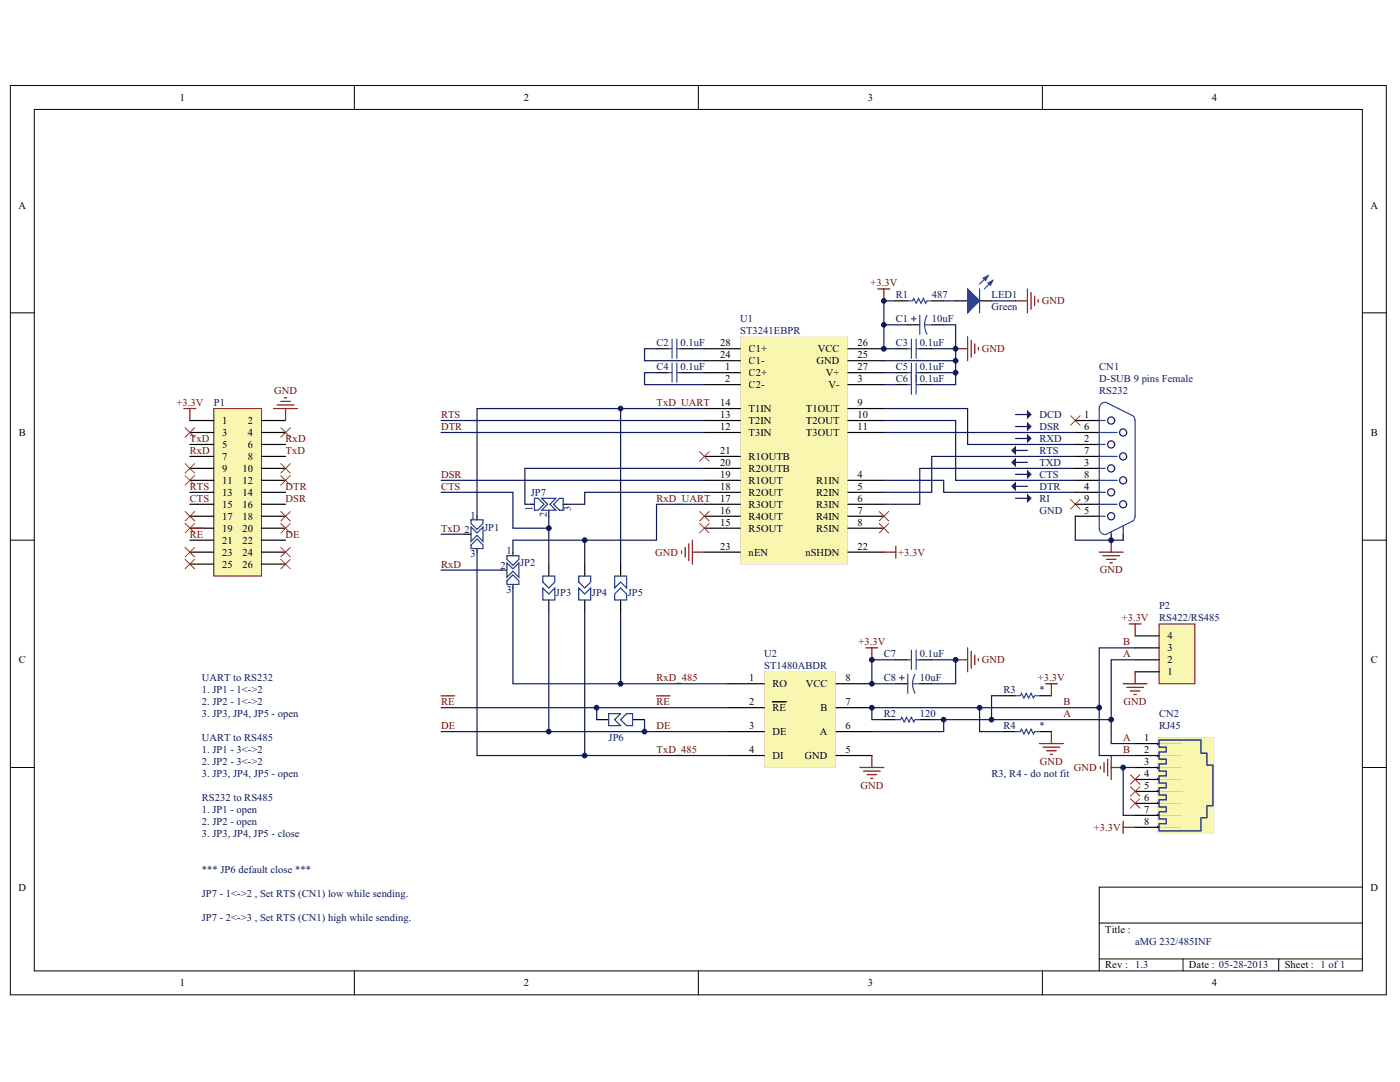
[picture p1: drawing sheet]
<svg xmlns="http://www.w3.org/2000/svg" width="279mm" height="216mm" viewBox="0 0 279 216" stroke-linecap="round" stroke-linejoin="round" font-family="sans-serif">
<path d="M2.1 17.1h274.6v181.4h-274.6z" fill="none" stroke="#040504" stroke-width=".2"/>
<path d="M6.8 21.8h265.1v171.9h-265.1z" fill="#fff"/>
<g fill="none" stroke="#040504" stroke-width=".2">
<path d="M70.7 17.1v4.7M139.4 17.1v4.7M208 17.1v4.7M6.8 21.8h265.1v171.9h-265.1zM2.1 62.4h4.7M271.9 62.4h4.8M2.1 107.8h4.7M271.9 107.8h4.8M2.1 153.1h4.7M271.9 153.1h4.8M271.9 177h-52.5v16.7M70.7 193.7v4.8"/>
<path d="M139.4 193.7v4.8M208 193.7v4.8M219.4 184.2h52.5M219.4 191.3h52.5M236.1 191.3v2.4M255.2 191.3v2.4"/>
</g>
<g fill="#040504">
<path d="M140.5 74.3l7.2-.1 .2 .2-.2 .1h-7.1z"/>
<path d="M140.5 76.7l7.2-.1 .2 .1-.2 .2h-7.1z"/>
<path d="M169.1 76.7l7.3-.1 .1 .1-.1 .2h-7.2z"/>
<path d="M169.1 95.8l7.3-.1 .1 .1-.1 .2h-7.2z"/>
<path d="M169.1 98.2l7.3-.1 .1 .1-.1 .2h-7.2z"/>
<path d="M169.1 100.5h7.3l.1 .1-.1 .1h-7.2z"/>
<path d="M169.1 102.9h7.3l.1 .1-.1 .1h-7.2z"/>
<path d="M169.1 105.3h7.3l.1 .1-.1 .1h-7.2z"/>
<path d="M169.1 81.4h7.3l.1 .1-.1 .1h-7.2z"/>
<path d="M169.1 83.8h7.3l.1 .1-.1 .1h-7.2z"/>
<path d="M169.1 86.2h7.3l.1 .1-.1 .1h-7.2z"/>
<path d="M140.5 86.2h7.2l.2 .1-.2 .1h-7.1z"/>
<path d="M140.5 83.8h7.2l.2 .1-.2 .1h-7.1z"/>
<path d="M140.5 81.4h7.2l.2 .1-.2 .1h-7.1z"/>
<path d="M140.5 105.3h7.2l.2 .1-.2 .1h-7.1z"/>
<path d="M140.5 102.9h7.2l.2 .1-.2 .1h-7.1z"/>
<path d="M140.5 100.5h7.2l.2 .1-.2 .1h-7.1z"/>
<path d="M140.5 98.2l7.2-.1 .2 .1-.2 .2h-7.1z"/>
<path d="M140.5 95.8l7.2-.1 .2 .1-.2 .2h-7.1z"/>
<path d="M140.5 93.4l7.2-.1 .2 .2-.2 .1h-7.1z"/>
<path d="M140.5 91h7.2l.2 .1-.2 .1h-7.1z"/>
<path d="M169.1 110.1h7.3l.1 .1-.1 .1h-7.2z"/>
<path d="M140.5 110.1h7.2l.2 .1-.2 .1h-7.1z"/>
<path d="M140.5 71.9h7.2l.2 .1-.2 .1h-7.1z"/>
<path d="M169.1 71.9h7.3l.1 .1-.1 .1h-7.2z"/>
<path d="M169.1 69.5h7.3l.1 .1-.1 .1h-7.2z"/>
<path d="M169.1 74.3l7.3-.1 .1 .2-.1 .1h-7.2z"/>
<path d="M140.5 69.5h7.2l.2 .1-.2 .1h-7.1z"/>
</g>
<path d="M147.7 67.2h21.5v45.3h-21.5v-2.2l.2-.1-.2-.1v-4.6l.2-.1-.2-.1v-2.2l.2-.1-.2-.1v-2.2l.2-.1-.2-.1v-2.1l.2-.2-.2-.1v-2.1l.2-.2-.2-.1v-2.1l.2-.1-.2-.2v-2.1l.2-.1-.2-.1v-4.6l.2-.1-.2-.1v-2.2l.2-.1-.2-.1v-2.2l.2-.1-.2-.1v-4.5l.2-.2-.2-.1v-2.1l.2-.1-.2-.2v-2.1l.2-.1-.2-.1v-2.2l.2-.1-.2-.1zM161.9 109.5v1.4h5.6v-1.4zM150.5 109.5v1.4h2.8v-1.4zM160.7 109.9v1h1.1v-1zM149.4 109.9v1h1v-1zM152 104.7v1.4h4.2v-1.4zM162.9 104.7v1.4h2.3v-1.4zM149.4 104.7v1.4h2.3v-1.4zM165.4 104.7v1.4h2.1v-1.4zM152 102.3v1.4h4.2v-1.4zM165.4 102.3v1.4h2.1v-1.4zM162.9 102.3v1.4h2.3v-1.4zM149.4 102.3v1.4h2.4v-1.4zM152 99.9v1.5h4.2v-1.5zM162.9 99.9v1.4h2.2v-1.4zM149.4 99.9v1.4h2.3v-1.4zM165.4 99.9v1.4h2.1v-1.4zM152 97.5v1.5h4.2v-1.5zM165.4 97.5v1.5h2.1v-1.5zM162.9 97.5v1.4h2.3v-1.4zM149.4 97.5v1.4h2.4v-1.4zM152 95.1v1.5h4.2v-1.5zM165.4 95.2v1.4h2.1v-1.4zM162.9 95.1v1.5h2.2v-1.5zM149.4 95.1v1.5h2.2v-1.5zM152 92.7v1.5h5.5v-1.5zM149.4 92.7v1.5h2.4v-1.5zM152 90.4v1.4h5.5v-1.4zM149.4 90.4v1.4h2.2v-1.4zM163.3 85.6v1.4h4.2v-1.4zM160.9 85.6v1.4h2.1v-1.4zM149.5 85.6v1.4h2.1v-1.4zM151.8 85.6v1.4h2.2v-1.4zM163.3 83.2v1.4h4.2v-1.4zM151.8 83.2v1.4h2.2v-1.4zM160.9 83.2v1.4h2.2v-1.4zM149.5 83.2v1.4h2.2v-1.4zM163.3 80.8v1.5h4.2v-1.5zM151.8 80.8v1.4h2.2v-1.4zM160.9 80.8v1.4h2v-1.4zM149.5 80.8v1.4h2v-1.4zM165.3 76.1v1.4h2.2v-1.4zM149.5 76v1.5h2.3v-1.5zM152 76.9v.2h.5v-.2zM164.9 73.7v1.4h2.6v-1.4zM149.5 73.6v1.5h2.3v-1.5zM151.9 73.8v1.1h1.1v-1.1zM163 71.3v1.4h4.5v-1.4zM149.5 71.3v1.4h2.1v-1.4zM152 72.1v.2h.5v-.2zM163.2 68.9v1.4h4.3v-1.4zM149.5 68.9v1.4h2.1v-1.4zM151.9 69v1.1h1.1v-1.1z" fill="#f9f6b0"/>
<path d="M147.7 74.2l.2 .2-.2 .1z" fill="#040504"/>
<g fill="#f9f6b0">
<path d="M149.5 73.6h2.3v1.5h-2.3z"/>
<path d="M151.9 73.8h1.1v1.1h-1.1z"/>
</g>
<path d="M147.7 76.6l.2 .1-.2 .2z" fill="#040504"/>
<g fill="#f9f6b0">
<path d="M149.5 76h2.3v1.5h-2.3z"/>
<path d="M152 76.9h.5v.2h-.5z"/>
</g>
<path d="M169.1 76.7l.1 .2z" fill="#040504"/>
<path d="M165.3 76.1h2.2v1.4h-2.2z" fill="#f9f6b0"/>
<path d="M169.1 95.8l.1 .2z" fill="#040504"/>
<g fill="#f9f6b0">
<path d="M162.9 95.1h2.2v1.5h-2.2z"/>
<path d="M165.4 95.2h2.1v1.4h-2.1z"/>
</g>
<path d="M169.1 98.2l.1 .1z" fill="#040504"/>
<g fill="#f9f6b0">
<path d="M162.9 97.5h2.3v1.4h-2.3z"/>
<path d="M165.4 97.5h2.1v1.5h-2.1z"/>
</g>
<path d="M169.1 100.6l.1 .1z" fill="#040504"/>
<g fill="#f9f6b0">
<path d="M162.9 99.9h2.2v1.4h-2.2z"/>
<path d="M165.4 99.9h2.1v1.4h-2.1z"/>
</g>
<path d="M169.1 102.9l.1 .2z" fill="#040504"/>
<g fill="#f9f6b0">
<path d="M162.9 102.3h2.3v1.4h-2.3z"/>
<path d="M165.4 102.3h2.1v1.4h-2.1z"/>
</g>
<path d="M169.1 105.3l.1 .2z" fill="#040504"/>
<g fill="#f9f6b0">
<path d="M162.9 104.7h2.3v1.4h-2.3z"/>
<path d="M165.4 104.7h2.1v1.4h-2.1z"/>
</g>
<path d="M169.1 81.5l.1 .1z" fill="#040504"/>
<g fill="#f9f6b0">
<path d="M160.9 80.8h2v1.4h-2z"/>
<path d="M163.3 80.8h4.2v1.5h-4.2z"/>
</g>
<path d="M169.1 83.8l.1 .2z" fill="#040504"/>
<g fill="#f9f6b0">
<path d="M160.9 83.2h2.2v1.4h-2.2z"/>
<path d="M163.3 83.2h4.2v1.4h-4.2z"/>
</g>
<path d="M169.1 86.2l.1 .2z" fill="#040504"/>
<g fill="#f9f6b0">
<path d="M160.9 85.6h2.1v1.4h-2.1z"/>
<path d="M163.3 85.6h4.2v1.4h-4.2z"/>
</g>
<path d="M147.7 86.2l.2 .1-.2 .1z" fill="#040504"/>
<g fill="#f9f6b0">
<path d="M149.5 85.6h2.1v1.4h-2.1z"/>
<path d="M151.8 85.6h2.2v1.4h-2.2z"/>
</g>
<path d="M147.7 83.8l.2 .1-.2 .1z" fill="#040504"/>
<g fill="#f9f6b0">
<path d="M149.5 83.2h2.2v1.4h-2.2z"/>
<path d="M151.8 83.2h2.2v1.4h-2.2z"/>
</g>
<path d="M147.7 81.4l.2 .1-.2 .1z" fill="#040504"/>
<g fill="#f9f6b0">
<path d="M149.5 80.8h2v1.4h-2z"/>
<path d="M151.8 80.8h2.2v1.4h-2.2z"/>
</g>
<path d="M147.7 105.3l.2 .1-.2 .1z" fill="#040504"/>
<g fill="#f9f6b0">
<path d="M149.4 104.7h2.3v1.4h-2.3z"/>
<path d="M152 104.7h4.2v1.4h-4.2z"/>
</g>
<path d="M147.7 102.9l.2 .1-.2 .1z" fill="#040504"/>
<g fill="#f9f6b0">
<path d="M149.4 102.3h2.4v1.4h-2.4z"/>
<path d="M152 102.3h4.2v1.4h-4.2z"/>
</g>
<path d="M147.7 100.5l.2 .1-.2 .1z" fill="#040504"/>
<g fill="#f9f6b0">
<path d="M149.4 99.9h2.3v1.4h-2.3z"/>
<path d="M152 99.9h4.2v1.5h-4.2z"/>
</g>
<path d="M147.7 98.1l.2 .1-.2 .2z" fill="#040504"/>
<g fill="#f9f6b0">
<path d="M149.4 97.5h2.4v1.4h-2.4z"/>
<path d="M152 97.5h4.2v1.5h-4.2z"/>
</g>
<path d="M147.7 95.7l.2 .1-.2 .2z" fill="#040504"/>
<g fill="#f9f6b0">
<path d="M149.4 95.1h2.2v1.5h-2.2z"/>
<path d="M152 95.1h4.2v1.5h-4.2z"/>
</g>
<path d="M147.7 93.3l.2 .2-.2 .1z" fill="#040504"/>
<g fill="#f9f6b0">
<path d="M149.4 92.7h2.4v1.5h-2.4z"/>
<path d="M152 92.7h5.5v1.5h-5.5z"/>
</g>
<path d="M147.7 91l.2 .1-.2 .1z" fill="#040504"/>
<g fill="#f9f6b0">
<path d="M149.4 90.4h2.2v1.4h-2.2z"/>
<path d="M152 90.4h5.5v1.4h-5.5z"/>
</g>
<path d="M169.1 110.1l.1 .2z" fill="#040504"/>
<g fill="#f9f6b0">
<path d="M160.7 109.9h1.1v1h-1.1z"/>
<path d="M161.9 109.5h5.6v1.4h-5.6z"/>
</g>
<path d="M147.7 110.1l.2 .1-.2 .1z" fill="#040504"/>
<g fill="#f9f6b0">
<path d="M149.4 109.9h1v1h-1z"/>
<path d="M150.5 109.5h2.8v1.4h-2.8z"/>
</g>
<path d="M147.7 71.9l.2 .1-.2 .1z" fill="#040504"/>
<g fill="#f9f6b0">
<path d="M149.5 71.3h2.1v1.4h-2.1z"/>
<path d="M152 72.1h.5v.2h-.5z"/>
</g>
<path d="M169.1 71.9l.1 .2z" fill="#040504"/>
<path d="M163 71.3h4.5v1.4h-4.5z" fill="#f9f6b0"/>
<path d="M169.1 69.5l.1 .2z" fill="#040504"/>
<path d="M163.2 68.9h4.3v1.4h-4.3z" fill="#f9f6b0"/>
<path d="M169.1 74.3l.1 .2z" fill="#040504"/>
<path d="M164.9 73.7h2.6v1.4h-2.6z" fill="#f9f6b0"/>
<path d="M147.7 69.5l.2 .1-.2 .1z" fill="#040504"/>
<g fill="#f9f6b0">
<path d="M149.5 68.9h2.1v1.4h-2.1z"/>
<path d="M151.9 69h1.1v1.1h-1.1z"/>
</g>
<path d="M147.7 110.3v2.2h21.5v-2.2v2.3h-21.5zM169.2 105.5v4.6zM169.2 103.1v2.2zM169.2 100.7v2.2zM169.2 98.3v2.2zM169.2 96v2.1zM169.2 86.4v9.3zM169.2 84v2.2zM169.2 81.6v2.2zM169.2 76.9v4.5zM169.2 74.5v2.1z" fill="#6d0d0e"/>
<g fill="#040504">
<path d="M169.2 76.6v.3z"/>
<path d="M169.2 95.7v.3z"/>
<path d="M169.2 98.1v.3z"/>
<path d="M169.2 100.5v.2z"/>
<path d="M169.2 102.9v.2z"/>
<path d="M169.2 105.3v.2z"/>
<path d="M169.2 81.4v.2z"/>
<path d="M169.2 83.8v.2z"/>
<path d="M169.2 86.2v.2z"/>
</g>
<path d="M147.7 105.5v4.6zM147.7 103.1v2.2zM147.7 100.7v2.2zM147.7 98.4v2.1zM147.7 96v2.1zM147.7 93.6v2.1zM147.7 91.2v2.1zM147.7 86.4v4.6zM147.7 84v2.2zM147.7 81.6v2.2zM147.7 76.9v4.5zM147.7 74.5v2.1zM147.7 72.1v2.1z" fill="#6d0d0e"/>
<g fill="#040504">
<path d="M147.7 74.2v.3z"/>
<path d="M147.7 76.6v.3z"/>
<path d="M147.7 86.2v.2z"/>
<path d="M147.7 83.8v.2z"/>
<path d="M147.7 81.4v.2z"/>
<path d="M147.7 105.3v.2z"/>
<path d="M147.7 102.9v.2z"/>
<path d="M147.7 100.5v.2z"/>
<path d="M147.7 98.1v.3z"/>
<path d="M147.7 95.7v.3z"/>
<path d="M147.7 93.3v.3z"/>
<path d="M147.7 91v.2z"/>
</g>
<path d="M169.2 72.1v2.1zM169.2 69.7v2.2zM147.7 69.7v2.2zM147.7 67.2h21.5v2.3v-2.3h-21.5v2.3z" fill="#6d0d0e"/>
<g fill="#040504">
<path d="M169.2 110.1v.2z"/>
<path d="M147.7 110.1v.2z"/>
<path d="M147.7 71.9v.2z"/>
<path d="M169.2 71.9v.2z"/>
<path d="M169.2 69.5v.2z"/>
<path d="M169.2 74.2v.3z"/>
<path d="M147.7 69.5v.2z"/>
</g>
<path d="M178.8 69.6h2.4M178.8 60h2.4M181.2 64.8h2.4M183.6 69.6h2.3M185.9 64.8h2.4M185.9 60h2.4M190.7 60h2.4M195.5 60h2.4" fill="none" stroke="#040504" stroke-width=".24"/>
<path d="M181.2 60h.9l.3-.4 .4 .9 .5-.9 .5 .9 .5-.9 .5 .9 .2-.5h.9M181.2 69.6h.7M181.9 63.6h.9M181.9 67.7v3.8M182.4 63.1v1M182.8 67.7v3.8M182.8 69.6h.8M183.6 62.9v3.8M184.5 64.8l.2 1.2 .3 .7M184.5 64.8h1.4M185 63l-.3 .7-.2 1.1" fill="none" stroke="#234fa2" stroke-width=".24"/>
<path d="M193.1 57.6l2.4 2.4-2.4 2.4z" fill="#234fa2"/>
<path d="M193.1 57.6l2.4 2.4-2.4 2.4zM197.2 55l-1.7 1.7M198.1 56l-1.6 1.6" fill="none" stroke="#234fa2" stroke-width=".24"/>
<path d="M197.2 56.5l.9-.5-.5 .9z" fill="#234fa2"/>
<path d="M197.2 56.5l.9-.5-.5 .9z" fill="none" stroke="#234fa2" stroke-width=".24"/>
<path d="M196.2 55.5l1-.5-.5 1z" fill="#234fa2"/>
<path d="M195.5 57.6v4.8M196.2 55.5l1-.5-.5 1z" fill="none" stroke="#234fa2" stroke-width=".24"/>
<path d="M42.7 81.5h9.5v33.4h-9.5z" fill="#f9f6b0"/>
<path d="M42.7 81.5h9.5v33.4h-9.5z" fill="none" stroke="#6d0d0e" stroke-width=".2"/>
<g fill="none" stroke="#040504" stroke-width=".24">
<path d="M131 74.4h2.4M131 69.6h2.4M135.8 74.4h2.4M135.8 69.6h2.4M178.8 74.4h2.4M178.8 76.7h2.4M183.6 74.4h2.3M183.6 76.7h2.3M37.9 83.9h4.8M37.9 86.3h4.8M37.9 88.7h4.8M37.9 91.1h4.8"/>
<path d="M37.9 93.5h4.8M37.9 95.8h4.8M37.9 98.2h4.8M52.2 83.9h4.8M52.2 86.3h4.8M52.2 88.7h4.8M52.2 91.1h4.8M52.2 93.5h4.8M52.2 95.8h4.8M52.2 98.2h4.8M37.9 100.6h4.8M37.9 103h4.8"/>
<path d="M37.9 105.4h4.8M37.9 107.8h4.8M37.9 110.2h4.8M37.9 112.6h4.8M52.2 100.6h4.8M52.2 103h4.8M52.2 105.4h4.8M52.2 107.8h4.8M52.2 110.2h4.8M52.2 112.6h4.8M200.3 138.8h2.4M207.4 138.8h2.4"/>
<path d="M176.4 143.6h2.4M183.6 143.6h2.3"/>
</g>
<g fill="none" stroke="#234fa2" stroke-width=".24">
<path d="M133.4 74.4h.7M133.4 69.6h.7M134.1 67.7v3.8M134.1 72.5v3.8M135.1 74.4h.7M135.1 67.7v3.8M135.1 72.5v3.8M135.1 69.6h.7M181.2 74.4h.7M181.2 76.7h.7M181.9 72.5v6.2M182.8 72.5v6.2"/>
<path d="M182.8 74.4h.8M182.8 76.7h.8M202.7 138.8h.9l.3-.5 .4 1 .5-1 .5 1 .5-1 .4 1 .3-.5h.9M178.8 143.6h.9l.3-.5 .5 1 .4-1 .5 1 .5-1 .5 1 .2-.5h1"/>
</g>
<g fill="none" stroke="#6d0d0e" stroke-width=".24">
<path d="M175.2 57.6h2.4M176.4 57.6v2.4M205 57.6v4.8M205.8 58.4v3.3M206.5 59.1v1.9M207.2 59.8v.5M56.8 79.4h.4M190.7 69.6h2.4M193.1 67.2v4.8M193.8 67.9v3.4M194.5 68.6v1.9M195.3 69.3v.5"/>
<path d="M202.7 60h2.3M36.7 81.5h2.4M37.9 81.5v2.4M54.6 81.5h4.8M55.3 80.8h3.4M56 80.1h1.9M57 81.5v2.4M37.9 105.4h2.7M136 109.9v.5M136.8 109.2v1.9M137.5 108.5v3.3M138.2 110.2h2.4"/>
<path d="M138.2 107.8v4.8M176.4 110.2h2.4M178.8 109v2.4M219.4 110.2h4.8M220.1 110.9h3.3M220.8 111.6h1.9M221.5 112.3h.5M221.8 107.8v2.4M88 138.8h2.7"/>
</g>
<g fill="none" stroke="#0d185d" stroke-width=".24">
<path d="M131 69.6h-2.4v2.4h12M131 74.4h-2.4v2.3h12M138.2 69.6h2.4M138.2 74.4h2.4M176.4 72h14.3v4.7h-4.8M176.4 74.4h2.4M176.4 76.7h2.4M176.4 64.8h4.8M178.8 60h-2.4v9.6h2.4M185.9 69.6h4.8M185.9 74.4h4.8M188.3 64.8h2.4v7.2"/>
<path d="M188.3 60h2.4M197.9 60h4.8M214.6 103v4.8h9.6"/>
</g>
<g fill="none" stroke="#ee1d23" stroke-width=".2">
<path d="M36.9 85.3l1.9 2M36.9 94.9l1.9 1.9M38.8 85.3l-1.9 2M38.8 94.9l-1.9 1.9M56 85.3l1.9 2M57.9 85.3l-1.9 2M36.9 111.6l1.9 1.9M36.9 109.2l1.9 1.9M36.9 102.1l1.9 1.9M36.9 104.4l1.9 2M38.8 104.4l-1.9 2M38.8 111.6l-1.9 1.9"/>
<path d="M38.8 109.2l-1.9 1.9M38.8 102.1l-1.9 1.9M56 104.4l1.9 2M56 111.6l1.9 1.9M56 109.2l1.9 1.9M57.9 111.6l-1.9 1.9M57.9 109.2l-1.9 1.9M57.9 104.4l-1.9 2"/>
</g>
<path d="M202.7 82.7h2.3" fill="none" stroke="#131660" stroke-width=".24"/>
<path d="M205 82l.8 .7-.8 .7z" fill="#161e67"/>
<path d="M205 82l.8 .7-.8 .7z" fill="none" stroke="#161e67" stroke-width=".2"/>
<path d="M202.7 87.5h2.3" fill="none" stroke="#131660" stroke-width=".24"/>
<path d="M205 86.8l.8 .7-.8 .7z" fill="#161e67"/>
<path d="M205 86.8l.8 .7-.8 .7z" fill="none" stroke="#161e67" stroke-width=".2"/>
<path d="M202.7 92.3h2.3" fill="none" stroke="#131660" stroke-width=".24"/>
<path d="M202.7 91.6v1.4l-.8-.7z" fill="#161e67"/>
<path d="M202.7 91.6v1.4l-.8-.7z" fill="none" stroke="#161e67" stroke-width=".2"/>
<path d="M202.7 97h2.3" fill="none" stroke="#131660" stroke-width=".24"/>
<path d="M202.7 96.3v1.5l-.8-.8z" fill="#161e67"/>
<path d="M202.7 96.3v1.5l-.8-.8z" fill="none" stroke="#161e67" stroke-width=".2"/>
<path d="M202.7 85.1h2.3" fill="none" stroke="#131660" stroke-width=".24"/>
<path d="M205 84.4l.8 .7-.8 .7z" fill="#161e67"/>
<path d="M205 84.4l.8 .7-.8 .7z" fill="none" stroke="#161e67" stroke-width=".2"/>
<path d="M202.7 89.9h2.3" fill="none" stroke="#131660" stroke-width=".24"/>
<path d="M202.7 89.2v1.4l-.8-.7z" fill="#161e67"/>
<path d="M202.7 89.2v1.4l-.8-.7z" fill="none" stroke="#161e67" stroke-width=".2"/>
<path d="M202.7 94.7h2.3" fill="none" stroke="#131660" stroke-width=".24"/>
<path d="M205 93.9l.8 .8-.8 .7z" fill="#161e67"/>
<path d="M205 93.9l.8 .8-.8 .7z" fill="none" stroke="#161e67" stroke-width=".2"/>
<path d="M202.7 99.4h2.3" fill="none" stroke="#131660" stroke-width=".24"/>
<path d="M205 98.7l.8 .7-.8 .7z" fill="#161e67"/>
<path d="M205 98.7l.8 .7-.8 .7z" fill="none" stroke="#161e67" stroke-width=".2"/>
<path d="M176.4 81.5h16.7v7.2h21.5M176.4 83.9h14.3v11.9h23.9M176.4 95.8h11.9v2.4h26.3M176.4 86.3h38.2M214.6 91.1h-28.7v7.1h-9.5M214.6 93.5h-31v7.1h-7.2" fill="none" stroke="#0d185d" stroke-width=".24"/>
<g fill="none" stroke="#ee1d23" stroke-width=".2">
<path d="M36.9 92.5l1.9 1.9M38.8 92.5l-1.9 1.9M56 92.5l1.9 1.9M57.9 92.5l-1.9 1.9M213.6 83l2 1.9M213.6 99.7l2 1.9M215.6 83l-2 1.9M215.6 99.7l-2 1.9M139.6 102.1l1.9 1.9M139.6 104.4l1.9 2M141.5 102.1l-1.9 1.9M141.5 104.4l-1.9 2"/>
<path d="M175.4 104.4l1.9 2M175.4 102.1l1.9 1.9M177.3 104.4l-1.9 2M177.3 102.1l-1.9 1.9"/>
</g>
<path d="M119.1 143.6h2.4M126.2 143.6h2.4" fill="none" stroke="#040504" stroke-width=".24"/>
<path d="M121.5 142.4h2.4l-1.2 1.2 1.2 1.2h-2.4zM125 142.4h1.2v2.4h-1.2l-1.1-1.2z" fill="none" stroke="#203a93" stroke-width=".24"/>
<g fill="#040504">
<path d="M145.3 136.3h7.2l.1 .1-.1 .2h-7.2z"/>
<path d="M145.3 141.1h7.2l.1 .1-.1 .1h-7.2z"/>
<path d="M154.1 140l1.5-.1 .1 .1-.1 .2h-1.4z"/>
<path d="M155.5 140l1.4-.1 .1 .1-.1 .2h-1.3z"/>
<path d="M145.3 145.9h7.2l.1 .1-.1 .1h-7.2z"/>
<path d="M145.3 150.7l7.2-.1 .1 .2-.1 .1h-7.2z"/>
<path d="M166.8 150.7l7.2-.1 .1 .2-.1 .1h-7.2z"/>
<path d="M166.8 145.9h7.2l.1 .1-.1 .1h-7.2z"/>
<path d="M166.8 141.1h7.2l.1 .1-.1 .1h-7.2z"/>
<path d="M166.8 136.3h7.2l.1 .1-.1 .2h-7.2z"/>
</g>
<path d="M152.5 134.1h14.3v19h-14.3v-2.2l.1-.1-.1-.2v-4.5l.1-.1-.1-.1v-4.6l.1-.1-.1-.1v-4.5l.1-.2-.1-.1zM160.7 150v1.5h4.4v-1.5zM154.2 150.1v1.4h2.2v-1.4zM163.7 145.3v1.4h1.4v-1.4zM154.2 145.3v1.4h2.7v-1.4zM163.8 140.5v1.4h1.2v-1.4zM154.2 140.5v1.4h2.6v-1.4zM154.1 140l.1 .2h2.7l.1-.2-.1-.1zM160.8 135.7v1.5h4.3v-1.5zM154.2 135.7v1.5h2.8v-1.5z" fill="#f9f6b0"/>
<path d="M152.5 136.3l.1 .1-.1 .2z" fill="#040504"/>
<path d="M154.2 135.7h2.8v1.5h-2.8z" fill="#f9f6b0"/>
<g fill="#040504">
<path d="M152.5 141.1l.1 .1-.1 .1z"/>
<path d="M154.1 140l1.5-.1-.1 .1 .1 .2h-1.4z"/>
<path d="M155.5 140l1.4-.1 .1 .1-.1 .2h-1.3z"/>
</g>
<path d="M154.2 140.5h2.6v1.4h-2.6z" fill="#f9f6b0"/>
<path d="M152.5 145.9l.1 .1-.1 .1z" fill="#040504"/>
<path d="M154.2 145.3h2.7v1.4h-2.7z" fill="#f9f6b0"/>
<path d="M152.5 150.6l.1 .2-.1 .1z" fill="#040504"/>
<path d="M154.2 150.1h2.2v1.4h-2.2z" fill="#f9f6b0"/>
<path d="M166.7 150.7l.1 .2z" fill="#040504"/>
<path d="M160.7 150h4.4v1.5h-4.4z" fill="#f9f6b0"/>
<path d="M166.7 145.9l.1 .2z" fill="#040504"/>
<path d="M163.7 145.3h1.4v1.4h-1.4z" fill="#f9f6b0"/>
<path d="M166.7 141.1l.1 .2z" fill="#040504"/>
<path d="M163.8 140.5h1.2v1.4h-1.2z" fill="#f9f6b0"/>
<path d="M166.7 136.4l.1 .1z" fill="#040504"/>
<path d="M160.8 135.7h4.3v1.5h-4.3z" fill="#f9f6b0"/>
<path d="M152.5 150.9v2.2h14.3v-2.2v2.3h-14.3zM166.8 146.1v4.5zM152.5 146.1v4.5zM166.8 141.3v4.6zM152.5 141.3v4.6zM166.8 136.5v4.6zM152.5 136.6v4.5zM152.5 134h14.3v2.3v-2.2h-14.3v2.2z" fill="#6d0d0e"/>
<g fill="#040504">
<path d="M152.5 136.3v.3z"/>
<path d="M152.5 141.1v.2z"/>
<path d="M152.5 145.9v.2z"/>
<path d="M152.5 150.6v.3z"/>
<path d="M166.8 150.6v.3z"/>
<path d="M166.8 145.9v.2z"/>
<path d="M166.8 141.1v.2z"/>
<path d="M166.8 136.3v.3z"/>
</g>
<g fill="none" stroke="#6d0d0e" stroke-width=".24">
<path d="M131 138.8h2.7M172.8 129.3h2.4M174 129.3v2.4M190.7 131.7h2.4M193.1 129.3v4.7M193.8 130v3.3M194.5 130.7v1.9M195.3 131.4v.5M207.4 148.4h4.8M208.2 149.1h3.3M208.9 149.8h1.9M209.6 150.5h.5"/>
<path d="M209.8 146v2.4"/>
</g>
<path d="M178.8 131.7h2.4M178.8 136.4h2.4M183.6 131.7h2.3M183.6 136.4h2.3" fill="none" stroke="#040504" stroke-width=".24"/>
<path d="M179.5 135.2h1M180 134.8v.9M181.2 131.7h.7M181.2 134.5v3.8M181.9 129.7v3.9M182.1 136.4l.2 1.2 .3 .7M182.1 136.4h1.5M182.6 134.6l-.3 .7-.2 1.1M182.8 129.7v3.9M182.8 131.7h.8" fill="none" stroke="#234fa2" stroke-width=".24"/>
<path d="M174 131.7h4.8M190.7 131.7v4.7h-4.8" fill="none" stroke="#0d185d" stroke-width=".24"/>
<path d="M231.3 124.5h7.2v11.9h-7.2z" fill="#f9f6b0"/>
<path d="M231.3 124.5h7.2v11.9h-7.2z" fill="none" stroke="#6d0d0e" stroke-width=".2"/>
<g fill="none" stroke="#040504" stroke-width=".24">
<path d="M214.6 83.9h4.8M214.6 88.7h4.8M214.6 93.5h4.8M214.6 98.2h4.8M214.6 86.3h4.8M214.6 91.1h4.8M214.6 95.8h4.8M92.8 106.6h1.2M95.2 103v.7M95.2 109.5v.7M100 113.8h1.2M102.4 110.2v.7"/>
<path d="M102.4 116.6v.7M109.5 112.6v2.3M109.5 119.7v2.4M116.7 112.6v2.3M116.7 119.7v2.4M123.9 112.6v2.3M123.9 119.7v2.4M214.6 103h4.8M214.6 100.6h4.8M221.8 106.6v1.2M224.2 106.6v1.2M226.5 134h4.8"/>
<path d="M226.5 131.7h4.8M226.5 129.3h4.8M226.5 126.9h4.8M200.3 146h2.4M207.4 146h2.4"/>
</g>
<path d="M208.6 136.4h2.4M209.8 136.4v2.4M171.6 153.1h4.8M172.3 153.9h3.4M173 154.6h2M173.8 155.3h.4M174 150.8v2.3" fill="none" stroke="#6d0d0e" stroke-width=".24"/>
<g fill="none" stroke="#0d185d" stroke-width=".24">
<path d="M88 83.9h52.6M88 86.3h52.6M88 95.8h52.6M123.9 81.5v31.1M140.6 81.5h-45.4v21.5M88 106.6h4.8M88 113.8h12M95.2 110.2v40.6h50.1M102.4 117.3v19.1h42.9M116.7 107.8v4.8M116.7 122.1v28.7M174 131.7v4.7h4.8"/>
<path d="M185.9 131.7h4.8M200.3 138.8h-2.4v4.8M88 141.2h57.3M88 146h57.3M119.1 141.2v2.4M128.6 143.6v2.4M174 141.2v2.4h2.4M188.3 143.6v2.4h-14.3M195.5 141.2v4.8h4.8"/>
<circle cx="221.7" cy="83.9" r=".71"/>
<circle cx="221.7" cy="93.5" r=".71"/>
<circle cx="221.7" cy="88.7" r=".71"/>
<circle cx="221.7" cy="98.2" r=".71"/>
<circle cx="224.1" cy="95.9" r=".71"/>
<circle cx="224.1" cy="91.1" r=".71"/>
<circle cx="224.1" cy="86.3" r=".71"/>
<circle cx="221.7" cy="103" r=".71"/>
<circle cx="224.1" cy="100.6" r=".71"/>
</g>
<path d="M220.7 80.3a1.22 1.22 0 0 0-1.3 1.2M226.1 83l.4 .9M219.4 105.4a1.21 1.21 0 0 0 1.3 1.2M226.5 103l-.4 .9M202.7 146h.9l.3-.5 .4 1 .5-1 .5 1 .5-1 .4 1 .3-.5h.9" fill="none" stroke="#234fa2" stroke-width=".24"/>
<g fill="none" stroke="#203a93" stroke-width=".24">
<path d="M219.4 83.9h1.2M219.4 86.3h3.6M219.4 88.7h1.2M219.4 91.1h3.6M219.4 93.5h1.2M219.4 95.8h3.6M219.4 98.2h1.2M219.4 81.5v23.9M220.8 80.3l5.3 2.7M226.5 83.9v19.1M94 103.7h2.4v.7l-1.2 1.2-1.2-1.2zM94 105.2l1.2 1.2 1.2-1.2v2.8l-1.2-1.2-1.2 1.2z"/>
<path d="M95.2 107.5l1.2 1.2v.8h-2.4v-.8zM101.2 110.9h2.4v.7l-1.2 1.2-1.2-1.2zM101.2 115.9l1.2-1.2 1.2 1.2v.7h-2.4zM101.2 112.3l1.2 1.2 1.2-1.2v2.9l-1.2-1.2-1.2 1.2zM108.3 117.3l1.2 1.2 1.2-1.2v2.4h-2.4zM108.3 114.9h2.4v1.2l-1.2 1.2-1.2-1.2zM115.5 117.3l1.2 1.2 1.2-1.2v2.4h-2.4zM115.5 114.9h2.4v1.2l-1.2 1.2-1.2-1.2zM122.7 114.9h2.3v2.4l-1.1-1.2-1.2 1.2zM122.7 118.5l1.2-1.2 1.1 1.2v1.2h-2.3zM219.4 100.6h3.6M219.4 103h1.2"/>
<path d="M221.8 106.1v.5M224.2 104.9v1.7M226.1 104l-5.3 2.6"/>
</g>
<path d="M56 94.9l1.9 1.9M57.9 94.9l-1.9 1.9M139.6 90.1l1.9 1.9M141.5 90.1l-1.9 1.9M56 102.1l1.9 1.9M57.9 102.1l-1.9 1.9" fill="none" stroke="#ee1d23" stroke-width=".2"/>
<g fill="#040504">
<path d="M226.5 148.3h4.8l.1 .1-.1 .1h-4.8z"/>
<path d="M226.5 150.7l4.8-.1 .1 .2-.1 .1h-4.8z"/>
<path d="M226.5 153.1l4.8-.1 .1 .1-.1 .2h-4.8z"/>
<path d="M226.5 155.4h4.8l.1 .1-.1 .2h-4.8z"/>
<path d="M226.5 157.8h4.8l.1 .1-.1 .1h-4.8z"/>
<path d="M226.5 160.2h4.8l.1 .1-.1 .1h-4.8z"/>
<path d="M226.5 162.6h4.8l.1 .1-.1 .1h-4.8z"/>
<path d="M226.5 165h4.8l.1 .1-.1 .1h-4.8z"/>
</g>
<g fill="#203a93">
<path d="M231.2 147.6l.2 .1v.7l-.1 .1-.1-.1z"/>
<path d="M231.2 148.3l.2 .1v.7l-.1 .1-.1-.1z"/>
<path d="M231.2 150h.2v.8l-.1 .1-.1-.1z"/>
<path d="M231.2 150.7l.2 .1v.7l-.1 .1-.1-.1z"/>
<path d="M231.2 152.3l.2 .1v.7l-.1 .2-.1-.2z"/>
<path d="M231.2 153.1h.2v.8l-.1 .1-.1-.1z"/>
<path d="M231.2 154.7l.2 .1v.7l-.1 .2-.1-.2z"/>
<path d="M231.2 155.4l.2 .1v.7l-.1 .2-.1-.2z"/>
<path d="M231.2 157.1l.2 .1v.7l-.1 .1-.1-.1z"/>
<path d="M231.2 157.8l.2 .1v.7l-.1 .2-.1-.2z"/>
<path d="M231.2 159.5l.2 .1v.7l-.1 .1-.1-.1z"/>
<path d="M231.2 160.2l.2 .1v.7l-.1 .1-.1-.1z"/>
<path d="M231.2 161.9l.2 .1v.7l-.1 .1-.1-.1z"/>
<path d="M231.2 162.6l.2 .1v.7l-.1 .1-.1-.1z"/>
<path d="M231.2 164.3l.2 .1v.7l-.1 .1-.1-.1z"/>
<path d="M231.2 165l.2 .1v.7l-.1 .1-.1-.1z"/>
<path d="M231.2 147.6l8.5-.1 .1 .2-.1 .1h-8.4z"/>
<path d="M231.2 165.7h8.5l.1 .1-.1 .1h-8.4z"/>
<path d="M239.6 147.6l.2 .1v2.6l-.1 .1-.1-.1z"/>
<path d="M239.6 163.1l.2 .1v2.6l-.1 .1-.1-.1z"/>
<path d="M239.6 150.2h1.3l.1 .1-.1 .1h-1.2z"/>
<path d="M239.6 163.1h1.3l.1 .1-.1 .1h-1.2z"/>
<path d="M240.8 150.2l.2 .1v2.4l-.1 .1-.2-.1z"/>
<path d="M240.8 160.7l.2 .1v2.4l-.1 .1-.2-.1z"/>
<path d="M240.8 152.6l1.3-.1 .1 .2-.1 .1h-1.2z"/>
<path d="M240.8 160.7h1.3l.1 .1-.1 .1h-1.2z"/>
<path d="M242 152.6l.2 .1v8.1l-.1 .1-.2-.1z"/>
<path d="M231.2 149h1.5l.2 .1-.2 .1h-1.4z"/>
<path d="M231.2 150l1.4-.1v-.8l.2-.1 .1 1.2h-1.6z"/>
<path d="M231.2 151.4h1.5l.2 .1-.2 .1h-1.4z"/>
<path d="M231.2 152.3h1.4v-.8l.2-.1 .1 1.1h-1.6z"/>
<path d="M231.2 153.8l1.5-.1 .2 .2-.2 .1h-1.4z"/>
<path d="M231.2 154.7h1.4v-.8l.2-.1 .1 1.1h-1.6z"/>
<path d="M231.2 156.2l1.5-.1 .2 .1-.2 .2h-1.4z"/>
<path d="M231.2 157.1h1.4v-.9h.2l.1 1.1h-1.6z"/>
<path d="M231.2 158.6l1.5-.1 .2 .1-.2 .2h-1.4z"/>
<path d="M231.2 159.5h1.4v-.9h.2l.1 1.1h-1.6z"/>
<path d="M231.2 160.9h1.5l.2 .1-.2 .1h-1.4z"/>
<path d="M231.2 161.9h1.4v-.9l.2-.1 .1 1.2h-1.6z"/>
<path d="M231.2 163.3h1.5l.2 .1-.2 .1h-1.4z"/>
<path d="M231.2 164.3l1.4-.1v-.8l.2-.1 .1 1.2h-1.6z"/>
</g>
<g fill="#040504">
<path d="M231.3 148.4h4.6z"/>
<path d="M231.3 150.8h4.6z"/>
<path d="M231.3 153.1h4.6z"/>
<path d="M231.3 155.5h4.6z"/>
<path d="M231.6 157.9h4.5z"/>
<path d="M231.3 160.3h4.6z"/>
<path d="M231.3 162.7h4.6z"/>
<path d="M231.3 165.1h4.6z"/>
</g>
<path d="M231.1 147.2h11.2v19.1h-11.2v-1.1h.1l.1 .7h8.5v-2.6h1.2v-2.4h1.1l.1-.1v-8.1l-.1-.2h-1.1v-2.3h-1.2v-2.6l-8.5-.1-.1 .8h-.1zM231.1 162.8h.1v.7h1.4v.7l-1.4 .1v.7h-.1zM231.1 160.4h.1v.7h1.4v.8h-1.4v.7h-.1zM231.1 158h.1v.7l1.4 .1v.7h-1.4v.7h-.1zM231.1 155.7h.1v.6l1.4 .1v.7h-1.4v.7h-.1zM231.1 153.3h.1v.6l1.4 .1v.7h-1.4v.7h-.1zM231.1 150.9h.1v.7h1.4v.7h-1.4v.7h-.1zM231.1 148.5h.1v.7h1.4v.7l-1.4 .1v.6h-.1z" fill="#f9f6b0"/>
<g fill="#040504">
<path d="M231.1 148.3l.1 .2z"/>
<path d="M231.1 150.6l.1 .3z"/>
<path d="M231.1 153l.1 .3z"/>
<path d="M231.1 155.4l.1 .3z"/>
<path d="M231.1 157.8l.1 .2z"/>
<path d="M231.1 160.2l.1 .2z"/>
<path d="M231.1 162.6l.1 .2z"/>
<path d="M231.1 165l.1 .2z"/>
</g>
<path d="M231.4 147.8h8.2v2.6h1.1l.1 2.4h1.1v7.9h-1.1l-.1 2.4h-1.1v2.6h-8.2v-.6h4.5h-4.5v-.6h1.5l-.1-1.2h-1.4v-.6h4.5h-4.5v-.6h1.5l-.1-1.2h-1.4v-.6h4.5h-4.5v-.6h1.5l-.1-1.1-1.4-.1v-1.2h1.5v-1.1l-.2-.1h-1.3v-.6h4.5h-4.5v-.6h1.5l-.1-1.1-1.4-.1v-.5l4.5-.1h-4.5v-.6h1.5l-.1-1.1h-1.4v-.6h4.5l-4.5-.1v-.5h1.5l-.1-1.2h-1.4v-.6h4.5h-4.5zM231.6 157.9h4.5z" fill="#f9f6b0"/>
<g fill="#22348a">
<path d="M231.2 147.6v.1l.2 .1v.6l-.1-.1-.1 .1z"/>
<path d="M231.2 148.3l.2 .1h-.1h.1v.6l-.2 .1z"/>
<path d="M231.2 150v.1l.2 .1v.5l-.1-.1-.1 .2z"/>
<path d="M231.2 150.7h.2l-.1 .1h.1v.6l-.2 .1z"/>
<path d="M231.2 152.3v.2h.2v.6l-.1-.1-.1 .1z"/>
<path d="M231.2 153.1h.2h-.1l.1 .1v.5l-.2 .2z"/>
<path d="M231.2 154.7v.2h.2v.6l-.1-.1-.1 .1z"/>
<path d="M231.2 155.4l.2 .1h-.1h.1v.6l-.2 .1z"/>
<path d="M231.2 157.1v.2h.2v.6l-.1-.1-.1 .1z"/>
<path d="M231.2 157.8l.2 .1v.6l-.2 .1z"/>
<path d="M231.2 159.5v.2h.2v.6l-.1-.1-.1 .1z"/>
<path d="M231.2 160.2l.2 .1h-.1h.1v.6l-.2 .1z"/>
<path d="M231.2 161.9v.2h.2v.6l-.1-.1-.1 .1z"/>
<path d="M231.2 162.6l.2 .1h-.1h.1v.6l-.2 .1z"/>
<path d="M231.2 164.3v.2h.2v.6l-.1-.1-.1 .1z"/>
<path d="M231.2 165l.2 .1h-.1h.1v.6l-.2 .1z"/>
<path d="M231.2 147.6l8.5-.1 .1 .2-.1-.2-.1 .3h-8.3z"/>
<path d="M231.2 165.7h8.4l.1 .2h-8.4z"/>
<path d="M239.6 147.6l.2 .1v2.5l-.2 .1z"/>
<path d="M239.6 163.1v.2h.2v2.5l-.1 .1-.1-.1z"/>
<path d="M239.6 150.2h1.3l.1 .1-.1-.1-.2 .2h-1z"/>
<path d="M239.6 163.1h1.1l.2 .2h-1.2z"/>
<path d="M240.8 150.2l.2 .1v2.2l-.3 .2z"/>
<path d="M240.8 160.7v.2h.2v2.3l-.1 .1-.2-.1z"/>
<path d="M240.8 152.6l1.3-.1 .1 .2-.1-.2-.2 .3h-1z"/>
<path d="M240.8 160.7h1.1l.2 .2h-1.2z"/>
<path d="M242 152.6l.2 .1v8.1l-.1 .1-.2-.1z"/>
<path d="M231.2 149h1.5l.2 .1-.2-.1-.1 .2h-1.3z"/>
<path d="M231.2 150l1.4-.1v-.8l.2-.1 .1 1.2h-1.6z"/>
<path d="M231.2 151.4h1.5l-.1 .2h-1.3z"/>
<path d="M231.2 152.3h1.4v-.8l.2-.1 .1 1.1h-1.6z"/>
<path d="M231.2 153.8l1.5-.1-.1 .3h-1.3z"/>
<path d="M231.2 154.7h1.4v-.8l.2-.1 .1 1.1h-1.6z"/>
<path d="M231.2 156.2l1.5-.1 .2 .1-.2-.1-.1 .3h-1.3z"/>
<path d="M231.2 157.1h1.4v-.9h.2l.1 1.1h-1.6z"/>
<path d="M231.2 158.6l1.5-.1 .2 .1-.2-.1-.1 .3h-1.3z"/>
<path d="M231.2 159.5h1.4v-.9h.2l.1 1.1h-1.6z"/>
<path d="M231.2 160.9h1.5l-.1 .2h-1.3z"/>
<path d="M231.2 161.9h1.4v-.9l.2-.1 .1 1.2h-1.6z"/>
<path d="M231.2 163.3h1.5l.2 .1-.2-.1-.1 .2h-1.3z"/>
<path d="M231.2 164.3l1.4-.1v-.8l.2-.1 .1 1.2h-1.6z"/>
</g>
<g fill="#040504">
<path d="M231.3 148.4h4.6z"/>
<path d="M231.3 150.8h4.6z"/>
<path d="M231.3 153.1h4.6z"/>
<path d="M231.3 155.5h4.6z"/>
<path d="M231.6 157.9h4.5z"/>
<path d="M231.3 160.3h4.6z"/>
<path d="M231.3 162.7h4.6z"/>
<path d="M231.3 165.1h4.6z"/>
</g>
<path d="M231.1 147.2h11.2v19.1h-11.2v-1.1v1.1h11.2v-19.1h-11.2v1.1zM231.1 162.8v2.2zM231.1 160.4v2.2zM231.1 158v2.2zM231.1 155.7v2.1zM231.1 153.3v2.1zM231.1 150.9v2.1zM231.1 148.5v2.1z" fill="#6d0d0e"/>
<g fill="#040504">
<path d="M231.1 148.3v.2z"/>
<path d="M231.1 150.6v.3z"/>
<path d="M231.1 153v.3z"/>
<path d="M231.1 155.4v.3z"/>
<path d="M231.1 157.8v.2z"/>
<path d="M231.1 160.2v.2z"/>
<path d="M231.1 162.6v.2z"/>
<path d="M231.1 165v.2z"/>
</g>
<g fill="none" stroke="#6d0d0e" stroke-width=".24">
<path d="M224.2 136.4h4.7M224.9 137.2h3.3M225.3 124.5h2.4M225.6 137.9h1.9M226.3 138.6h.5M226.5 124.5v2.4M226.5 134v2.4M219.6 152.9v.5M220.3 152.2v1.9M221 151.5v3.3M221.8 150.8v4.7M221.8 153.1h2.4"/>
<path d="M224.2 163.9v2.4M224.2 165.1h2.3"/>
</g>
<path d="M225.6 157l1.9 1.9M225.6 154.6l1.9 1.9M225.6 159.4l1.9 1.9M227.5 157l-1.9 1.9M227.5 154.6l-1.9 1.9M227.5 159.4l-1.9 1.9" fill="none" stroke="#ee1d23" stroke-width=".2"/>
<g fill="none" stroke="#0d185d" stroke-width=".24">
<path d="M88 98.2h14.4v7.2h7.1M140.6 98.2h-23.9v2.4h-3.6M140.6 93.5h-35.8v7.1h1.1M109.5 103v9.6M140.6 100.6h-9.6v7.2h-28.6v2.4M109.5 122.1v23.9M123.9 122.1v14.3M226.5 131.7h-4.7v11.9M226.5 129.3h-7.1v21.5h7.1M174 141.2h45.4M185.9 143.6h35.9M221.8 143.6v4.8h4.7"/>
<path d="M226.5 153.1h-2.3v9.6h2.3"/>
</g>
<path d="M105.9 100.6h.8M109.5 101.8v1.2M112.4 100.6h.7" fill="none" stroke="#040504" stroke-width=".24"/>
<path d="M106.7 99.4h.7l1.2 1.2-1.2 1.2h-.7zM108.1 99.4h2.9l-1.2 1.2 1.2 1.2h-2.9l1.2-1.2zM110.5 100.6l1.2-1.2h.7v2.4h-.7z" fill="none" stroke="#203a93" stroke-width=".24"/>
<circle cx="109.5" cy="146" r=".47" fill="#0d185d"/>
<circle cx="109.5" cy="146" r=".47" fill="none" stroke="#0d185d" stroke-width=".2"/>
<circle cx="109.5" cy="105.4" r=".47" fill="#0d185d"/>
<circle cx="109.5" cy="105.4" r=".47" fill="none" stroke="#0d185d" stroke-width=".2"/>
<circle cx="116.7" cy="150.8" r=".47" fill="#0d185d"/>
<circle cx="116.7" cy="150.8" r=".47" fill="none" stroke="#0d185d" stroke-width=".2"/>
<circle cx="116.7" cy="107.8" r=".47" fill="#0d185d"/>
<circle cx="116.7" cy="107.8" r=".47" fill="none" stroke="#0d185d" stroke-width=".2"/>
<circle cx="119.1" cy="141.2" r=".47" fill="#0d185d"/>
<circle cx="119.1" cy="141.2" r=".47" fill="none" stroke="#0d185d" stroke-width=".2"/>
<circle cx="123.8" cy="136.4" r=".47" fill="#0d185d"/>
<circle cx="123.8" cy="136.4" r=".47" fill="none" stroke="#0d185d" stroke-width=".2"/>
<circle cx="123.8" cy="81.5" r=".47" fill="#0d185d"/>
<circle cx="123.8" cy="81.5" r=".47" fill="none" stroke="#0d185d" stroke-width=".2"/>
<circle cx="128.6" cy="146" r=".47" fill="#0d185d"/>
<circle cx="128.6" cy="146" r=".47" fill="none" stroke="#0d185d" stroke-width=".2"/>
<circle cx="174" cy="141.2" r=".47" fill="#0d185d"/>
<circle cx="174" cy="141.2" r=".47" fill="none" stroke="#0d185d" stroke-width=".2"/>
<circle cx="174" cy="136.4" r=".47" fill="#0d185d"/>
<circle cx="174" cy="136.4" r=".47" fill="none" stroke="#0d185d" stroke-width=".2"/>
<circle cx="174" cy="131.7" r=".47" fill="#0d185d"/>
<circle cx="174" cy="131.7" r=".47" fill="none" stroke="#0d185d" stroke-width=".2"/>
<circle cx="176.4" cy="69.6" r=".47" fill="#0d185d"/>
<circle cx="176.4" cy="69.6" r=".47" fill="none" stroke="#0d185d" stroke-width=".2"/>
<circle cx="176.4" cy="64.8" r=".47" fill="#0d185d"/>
<circle cx="176.4" cy="64.8" r=".47" fill="none" stroke="#0d185d" stroke-width=".2"/>
<circle cx="176.4" cy="60" r=".47" fill="#0d185d"/>
<circle cx="176.4" cy="60" r=".47" fill="none" stroke="#0d185d" stroke-width=".2"/>
<circle cx="188.3" cy="143.6" r=".47" fill="#0d185d"/>
<circle cx="188.3" cy="143.6" r=".47" fill="none" stroke="#0d185d" stroke-width=".2"/>
<circle cx="190.7" cy="131.7" r=".47" fill="#0d185d"/>
<circle cx="190.7" cy="131.7" r=".47" fill="none" stroke="#0d185d" stroke-width=".2"/>
<circle cx="190.7" cy="74.4" r=".47" fill="#0d185d"/>
<circle cx="190.7" cy="74.4" r=".47" fill="none" stroke="#0d185d" stroke-width=".2"/>
<circle cx="190.7" cy="72" r=".47" fill="#0d185d"/>
<circle cx="190.7" cy="72" r=".47" fill="none" stroke="#0d185d" stroke-width=".2"/>
<circle cx="190.7" cy="69.6" r=".47" fill="#0d185d"/>
<circle cx="190.7" cy="69.6" r=".47" fill="none" stroke="#0d185d" stroke-width=".2"/>
<circle cx="195.5" cy="141.2" r=".47" fill="#0d185d"/>
<circle cx="195.5" cy="141.2" r=".47" fill="none" stroke="#0d185d" stroke-width=".2"/>
<circle cx="197.9" cy="143.6" r=".47" fill="#0d185d"/>
<circle cx="197.9" cy="143.6" r=".47" fill="none" stroke="#0d185d" stroke-width=".2"/>
<circle cx="219.4" cy="141.2" r=".47" fill="#0d185d"/>
<circle cx="219.4" cy="141.2" r=".47" fill="none" stroke="#0d185d" stroke-width=".2"/>
<circle cx="221.7" cy="143.6" r=".47" fill="#0d185d"/>
<circle cx="221.7" cy="143.6" r=".47" fill="none" stroke="#0d185d" stroke-width=".2"/>
<circle cx="221.7" cy="107.8" r=".47" fill="#0d185d"/>
<circle cx="221.7" cy="107.8" r=".47" fill="none" stroke="#0d185d" stroke-width=".2"/>
<circle cx="224.1" cy="153.1" r=".47" fill="#0d185d"/>
<circle cx="224.1" cy="153.1" r=".47" fill="none" stroke="#0d185d" stroke-width=".2"/>
<g font-size="2.1" fill="#040504">
<text x="35.9" y="20.2">1</text>
<text x="104.5" y="20.2">2</text>
<text x="173.2" y="20.2">3</text>
<text x="241.8" y="20.2">4</text>
<text x="3.7" y="41.6">A</text>
<text x="273.5" y="41.6">A</text>
<text x="143.7" y="71.5">24</text>
<text x="143.7" y="69.1">28</text>
<text x="149.4" y="70.3">C1+</text>
<text x="163.2" y="70.3">VCC</text>
<text x="171.1" y="71.5">25</text>
<text x="171.1" y="69.1">26</text>
<text x="144.8" y="73.9">1</text>
<text x="144.8" y="76.3">2</text>
<text x="149.4" y="75.1">C2+</text>
<text x="149.4" y="77.5">C2-</text>
<text x="149.4" y="72.7">C1-</text>
<text x="163" y="72.7">GND</text>
<text x="164.8" y="75.1">V+</text>
<text x="165.3" y="77.5">V-</text>
<text x="171.1" y="76.3">3</text>
<text x="171.1" y="73.9">27</text>
<text x="143.7" y="83.4">13</text>
<text x="143.7" y="81">14</text>
<text x="149.4" y="82.2">T1IN</text>
<text x="160.8" y="82.2">T1OUT</text>
<text x="171.1" y="81">9</text>
<text x="171.1" y="83.4">10</text>
<text x="216.4" y="83.4">1</text>
<text x="3.8" y="87">B</text>
<text x="44.3" y="84.6">1</text>
<text x="44.3" y="87">3</text>
<text x="44.3" y="89.4">5</text>
<text x="49.5" y="84.6">2</text>
<text x="49.5" y="87">4</text>
<text x="49.5" y="89.4">6</text>
<text x="143.7" y="85.8">12</text>
<text x="149.4" y="87">T3IN</text>
<text x="149.4" y="84.6">T2IN</text>
<text x="160.8" y="84.6">T2OUT</text>
<text x="160.8" y="87">T3OUT</text>
<text x="171.1" y="85.8">11</text>
<text x="216.4" y="88.2">2</text>
<text x="216.4" y="85.8">6</text>
<text x="273.6" y="87">B</text>
<text x="44.3" y="91.8">7</text>
<text x="44.3" y="94.2">9</text>
<text x="48.4" y="94.2">10</text>
<text x="49.5" y="91.8">8</text>
<text x="143.7" y="95.4">19</text>
<text x="143.7" y="93">20</text>
<text x="143.7" y="90.6">21</text>
<text x="149.4" y="94.2">R2OUTB</text>
<text x="149.4" y="91.8">R1OUTB</text>
<text x="171.1" y="95.4">4</text>
<text x="216.4" y="93">3</text>
<text x="216.4" y="90.6">7</text>
<text x="216.4" y="95.4">8</text>
<text x="44.3" y="96.6">11</text>
<text x="44.3" y="98.9">13</text>
<text x="44.3" y="101.3">15</text>
<text x="48.4" y="96.6">12</text>
<text x="48.4" y="98.9">14</text>
<text x="48.4" y="101.3">16</text>
<text x="143.7" y="100.1">17</text>
<text x="143.7" y="97.7">18</text>
<text x="149.4" y="101.3">R3OUT</text>
<text x="149.4" y="98.9">R2OUT</text>
<text x="149.4" y="96.6">R1OUT</text>
<text x="162.9" y="96.6">R1IN</text>
<text x="162.9" y="98.9">R2IN</text>
<text x="162.9" y="101.3">R3IN</text>
<text x="171.1" y="97.7">5</text>
<text x="171.1" y="100.1">6</text>
<text x="216.4" y="97.7">4</text>
<text x="216.4" y="100.1">9</text>
<text x="44.3" y="103.7">17</text>
<text x="44.3" y="106.1">19</text>
<text x="48.4" y="103.7">18</text>
<text x="48.4" y="106.1">20</text>
<text x="143.7" y="104.9">15</text>
<text x="143.7" y="102.5">16</text>
<text x="149.4" y="106.1">R5OUT</text>
<text x="149.4" y="103.7">R4OUT</text>
<text x="162.9" y="103.7">R4IN</text>
<text x="162.9" y="106.1">R5IN</text>
<text x="171.1" y="102.5">7</text>
<text x="171.1" y="104.9">8</text>
<text x="216.4" y="102.5">5</text>
<text x="44.3" y="108.5">21</text>
<text x="44.3" y="110.9">23</text>
<text x="44.3" y="113.3">25</text>
<text x="48.4" y="108.5">22</text>
<text x="48.4" y="110.9">24</text>
<text x="48.4" y="113.3">26</text>
<text x="143.7" y="109.7">23</text>
<text x="149.4" y="110.9">nEN</text>
<text x="160.7" y="110.9">nSHDN</text>
<text x="171.1" y="109.7">22</text>
<text x="233" y="130">3</text>
<text x="233" y="127.6">4</text>
<text x="3.8" y="132.3">C</text>
<text x="149.5" y="135.9">1</text>
<text x="154.2" y="137.1">RO</text>
<text x="160.8" y="137.1">VCC</text>
<text x="168.8" y="135.9">8</text>
<text x="233" y="134.7">1</text>
<text x="233" y="132.4">2</text>
<text x="273.6" y="132.3">C</text>
<text x="149.5" y="140.7">2</text>
<text x="154.2" y="141.9">RE</text>
<text x="163.8" y="141.9">B</text>
<text x="168.8" y="140.7">7</text>
<text x="149.5" y="145.5">3</text>
<text x="154.2" y="146.7">DE</text>
<text x="163.6" y="146.7">A</text>
<text x="168.8" y="145.5">6</text>
<text x="228.3" y="147.9">1</text>
<text x="149.5" y="150.3">4</text>
<text x="154.2" y="151.5">DI</text>
<text x="160.6" y="151.5">GND</text>
<text x="168.8" y="150.3">5</text>
<text x="228.3" y="150.3">2</text>
<text x="228.3" y="152.7">3</text>
<text x="228.3" y="155">4</text>
<text x="228.3" y="157.4">5</text>
<text x="228.3" y="159.8">6</text>
<text x="228.3" y="162.2">7</text>
<text x="228.3" y="164.6">8</text>
<text x="3.7" y="177.7">D</text>
<text x="273.5" y="177.7">D</text>
<text x="220.6" y="186.1">Title :</text>
<text x="35.9" y="196.8">1</text>
<text x="104.5" y="196.8">2</text>
<text x="173.2" y="196.8">3</text>
<text x="220.6" y="193.2">Rev : 1.3</text>
<text x="237.3" y="193.2">Date : 05-28-2013</text>
<text x="241.8" y="196.8">4</text>
<text x="256.4" y="193.2">Sheet : 1 of 1</text>
</g>
<g font-size="2.1" fill="#6d0d0e">
<text x="173.7" y="57.2">+3.3V</text>
<text x="207.9" y="60.7">GND</text>
<text x="196" y="70.3">GND</text>
<text x="35.2" y="81">+3.3V</text>
<text x="54.7" y="78.6">GND</text>
<text x="88" y="83.4">RTS</text>
<text x="131" y="81">TxD_UART</text>
<text x="37.9" y="88.2">TxD</text>
<text x="57" y="88.2">RxD</text>
<text x="88" y="85.8">DTR</text>
<text x="37.9" y="90.6">RxD</text>
<text x="57" y="90.6">TxD</text>
<text x="88" y="95.4">DSR</text>
<text x="37.9" y="100.1">CTS</text>
<text x="37.9" y="97.7">RTS</text>
<text x="57" y="100.1">DSR</text>
<text x="57" y="97.7">DTR</text>
<text x="88" y="97.7">CTS</text>
<text x="131" y="100.1">RxD_UART</text>
<text x="37.9" y="107.3">RE</text>
<text x="57" y="107.3">DE</text>
<text x="88" y="106.1">TxD 2</text>
<text x="88" y="113.3">RxD</text>
<text x="130.7" y="110.9">GND</text>
<text x="179.3" y="110.9">+3.3V</text>
<text x="219.5" y="114.4">GND</text>
<text x="223.9" y="124">+3.3V</text>
<text x="171.3" y="128.8">+3.3V</text>
<text x="224.2" y="128.8">B</text>
<text x="224.2" y="131.2">A</text>
<text x="131" y="135.9">RxD_485</text>
<text x="196" y="132.4">GND</text>
<text x="207.1" y="135.9">+3.3V</text>
<text x="88" y="140.7">RE</text>
<text x="131" y="140.7">RE</text>
<text x="212.2" y="140.7">B</text>
<text x="212.2" y="143.1">A</text>
<text x="224.2" y="140.7">GND</text>
<text x="88" y="145.5">DE</text>
<text x="131" y="145.5">DE</text>
<text x="224.2" y="147.9">A</text>
<text x="131" y="150.3">TxD_485</text>
<text x="207.5" y="152.6">GND</text>
<text x="214.3" y="153.8">GND</text>
<text x="224.2" y="150.3">B</text>
<text x="171.7" y="157.4">GND</text>
<text x="218.3" y="165.8">+3.3V</text>
</g>
<g font-size="2.1" fill="#0d185d">
<text x="178.8" y="59.5">R1</text>
<text x="185.9" y="59.5">487</text>
<text x="197.9" y="59.5">LED1</text>
<text x="147.7" y="64.3">U1</text>
<text x="178.8" y="64.3">C1</text>
<text x="185.9" y="64.3">10uF</text>
<text x="197.9" y="61.9">Green</text>
<text x="131" y="69.1">C2</text>
<text x="135.8" y="69.1">0.1uF</text>
<text x="147.7" y="66.7">ST3241EBPR</text>
<text x="178.8" y="69.1">C3</text>
<text x="183.6" y="69.1">0.1uF</text>
<text x="131" y="73.9">C4</text>
<text x="135.8" y="73.9">0.1uF</text>
<text x="178.8" y="73.9">C5</text>
<text x="178.8" y="76.3">C6</text>
<text x="183.6" y="73.9">0.1uF</text>
<text x="183.6" y="76.3">0.1uF</text>
<text x="219.4" y="73.9">CN1</text>
<text x="219.4" y="76.3">D-SUB 9 pins Female</text>
<text x="42.7" y="81">P1</text>
<text x="207.4" y="83.4">DCD</text>
<text x="219.4" y="78.6">RS232</text>
<text x="207.4" y="85.8">DSR</text>
<text x="207.4" y="88.2">RXD</text>
<text x="207.4" y="93">TXD</text>
<text x="207.4" y="95.4">CTS</text>
<text x="207.4" y="90.6">RTS</text>
<text x="105.9" y="98.9">JP7</text>
<text x="106.3" y="101.9" transform="rotate(-90 106.3 101.9)">1</text>
<text x="113.9" y="101.9" transform="rotate(-90 113.9 101.9)">3</text>
<text x="207.4" y="97.7">DTR</text>
<text x="207.4" y="100.1">RI</text>
<text x="93.9" y="103.5">1</text>
<text x="96.6" y="105.9">JP1</text>
<text x="109.2" y="103.1" transform="rotate(-90 109.2 103.1)">2</text>
<text x="207.4" y="102.5">GND</text>
<text x="93.9" y="111.1">3</text>
<text x="99.9" y="113.5">2</text>
<text x="101" y="110.6">1</text>
<text x="103.8" y="113">JP2</text>
<text x="101" y="118.3">3</text>
<text x="111" y="119">JP3</text>
<text x="118.1" y="119">JP4</text>
<text x="125.3" y="119">JP5</text>
<text x="231.3" y="121.6">P2</text>
<text x="231.3" y="124">RS422/RS485</text>
<text x="152.5" y="131.2">U2</text>
<text x="176.4" y="131.2">C7</text>
<text x="183.6" y="131.2">0.1uF</text>
<text x="40.3" y="135.9">UART to RS232</text>
<text x="152.5" y="133.6">ST1480ABDR</text>
<text x="176.4" y="135.9">C8</text>
<text x="183.6" y="135.9">10uF</text>
<text x="40.3" y="138.3">1. JP1 - 1&lt;-&gt;2</text>
<text x="40.3" y="140.7">2. JP2 - 1&lt;-&gt;2</text>
<text x="40.3" y="143.1">3. JP3, JP4, JP5 - open</text>
<text x="176.4" y="143.1">R2</text>
<text x="183.6" y="143.1">120</text>
<text x="200.3" y="138.3">R3</text>
<text x="207.4" y="138.3">*</text>
<text x="231.3" y="143.1">CN2</text>
<text x="40.3" y="147.9">UART to RS485</text>
<text x="121.5" y="147.9">JP6</text>
<text x="200.3" y="145.5">R4</text>
<text x="207.4" y="145.5">*</text>
<text x="231.3" y="145.5">RJ45</text>
<text x="40.3" y="150.3">1. JP1 - 3&lt;-&gt;2</text>
<text x="40.3" y="152.7">2. JP2 - 3&lt;-&gt;2</text>
<text x="40.3" y="155">3. JP3, JP4, JP5 - open</text>
<text x="197.9" y="155">R3, R4 - do not fit</text>
<text x="40.3" y="159.8">RS232 to RS485</text>
<text x="40.3" y="162.2">1. JP1 - open</text>
<text x="40.3" y="164.6">2. JP2 - open</text>
<text x="40.3" y="167">3. JP3, JP4, JP5 - close</text>
<text x="40.3" y="174.1">*** JP6 default close ***</text>
<text x="40.3" y="178.9">JP7 - 1&lt;-&gt;2 , Set RTS (CN1) low while sending.</text>
<text x="40.3" y="183.7">JP7 - 2&lt;-&gt;3 , Set RTS (CN1) high while sending.</text>
<text x="226.5" y="188.5">aMG 232/485INF</text>
</g>
</svg>
